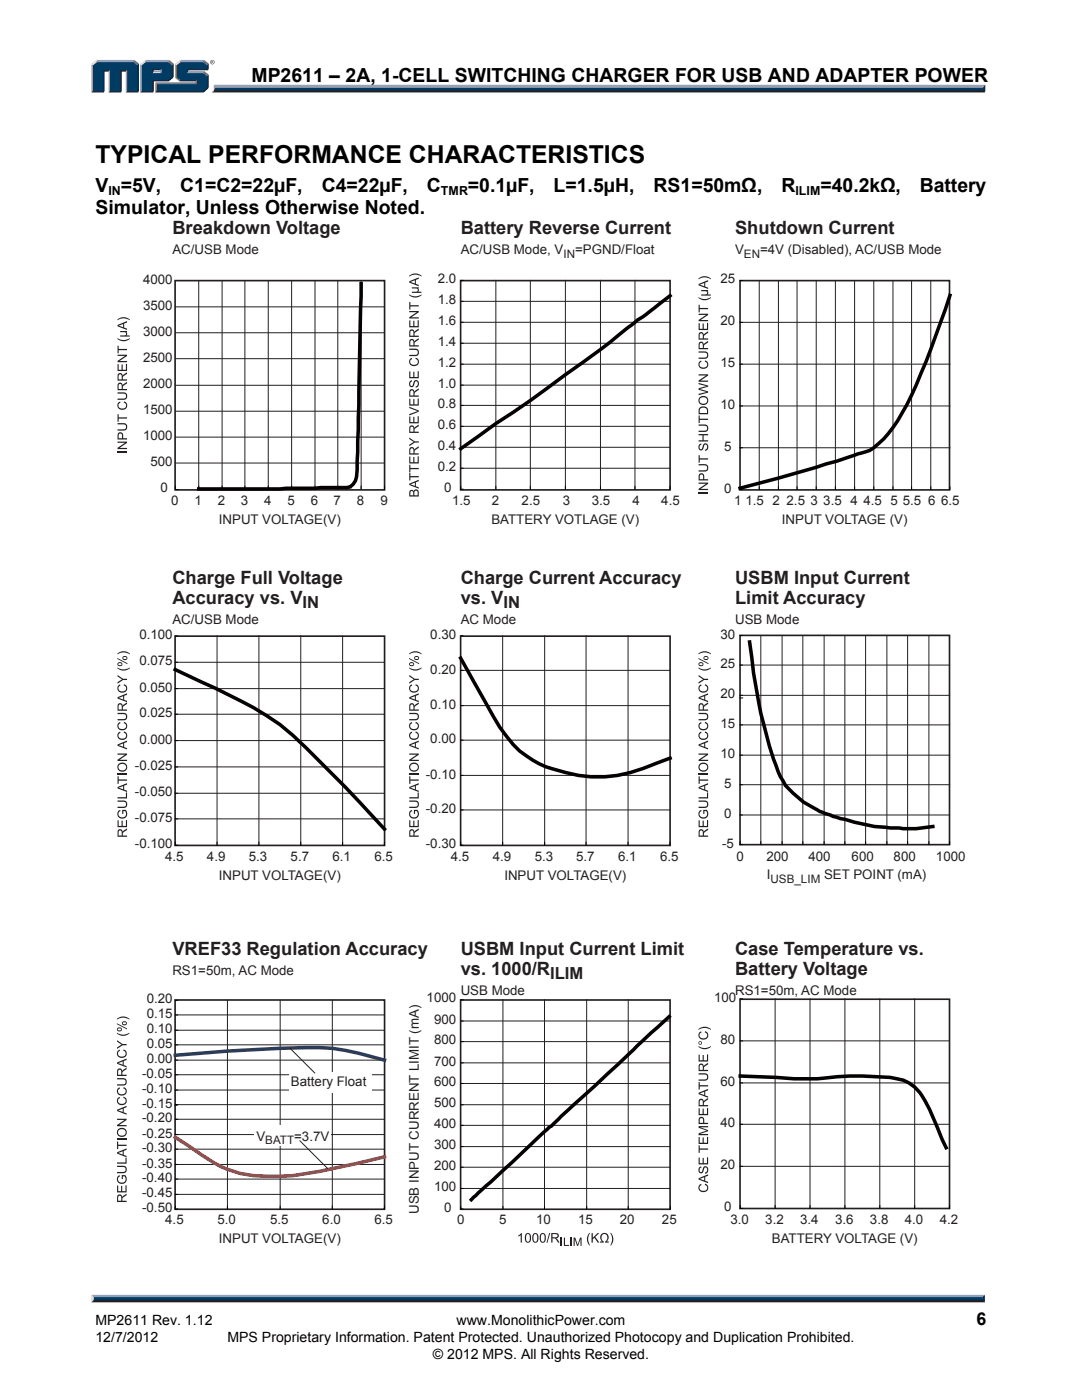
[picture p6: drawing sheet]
<svg xmlns="http://www.w3.org/2000/svg" width="216mm" height="279mm" viewBox="0 0 216 279" stroke-linecap="round" stroke-linejoin="round" font-family="sans-serif">
<path d="M18.7 259.2h177.4l.4 .7h-178.3z" fill="#231f20"/>
<path d="M18.3 258.4h178.2l-.4 .8h-177.4z" fill="#94a0b9"/>
<path d="M196.5 258.4v1.5l-.4-.4v-.6z" fill="#001339"/>
<path d="M18.7 258.9h177.4v.6h-177.4z" fill="#003b63"/>
<path d="M18.2 258.4l.5 .5v.5l-.5 .5z" fill="#dcddde"/>
<path d="M42.7 16.9h153.9l-.4 .7h-153.4z" fill="#94a0b9"/>
<path d="M42.8 17.6h153.4l.4 .6h-154.3l.4-.2z" fill="#231f20"/>
<path d="M196.2 17.3l.4-.4v1.3l-.4-.4z" fill="#001339"/>
<path d="M42.9 17.3h153.3v.5h-153.4z" fill="#003b63"/>
<path d="M42.7 16.9l.2 .5a.79 .79 0 0 1-.6 .8h.1a1.24 1.24 0 0 0 .3-1.3z" fill="#dcddde"/>
<path d="M30.4 14.4l.3-.2h1.3l.3 .2z" fill="#94a0b9"/>
<g fill="#003b63">
<path d="M18.6 12.8l.8-.6h7.2l.8 .6v5.2h-2v-4.2h-1.4v4.2h-2v-4.2h-1.4v4.2h-2z"/>
<path d="M28.3 12.8l.8-.6h2.2v1.4h-.9v.8h1.9v-.8h-1.3v-1.4h2.6l.8 .6v2.3l-.8 .7h-3.2v2.2h-2.1z"/>
<path d="M31.3 16.6h8v-.8h-3.2l-.9-.7v-2.3l.9-.6h4.4l.9 .6v.8h-4.1v.8h3.2l.9 .7v2.2l-.9 .7h-9.2z"/>
</g>
<path d="M35.9 12.1h4.8" fill="none" stroke="#94a0b9" stroke-width=".27"/>
<path d="M35 12.7l.9-.7 .2 .2-.8 .6z" fill="#dcddde"/>
<path d="M35.1 12.7v2.6" fill="none" stroke="#94a0b9" stroke-width=".27"/>
<path d="M35 15.3l.3-.2 .8 .7-.2 .2z" fill="#547194"/>
<path d="M35.9 15.9h3.4" fill="none" stroke="#001339" stroke-width=".27"/>
<g fill="#94a0b9">
<path d="M31 16.4h8.1v-.4l.2-.2v.8h-8z"/>
<path d="M31 16.4l.3 .2v1.4l-.3 .2z"/>
</g>
<path d="M37.3 13.6h4.1v-.8l.2-.1v1.1h-4v.4l-.3 .2z" fill="#001339"/>
<path d="M37.3 14.3h3.4" fill="none" stroke="#94a0b9" stroke-width=".27"/>
<path d="M40.7 14.2l.9 .7-.2 .2-.9-.7z" fill="#547194"/>
<g fill="#001339">
<path d="M31 18.2l.3-.2h9.2l.9-.7v-2.2l.2-.2v2.5l-.9 .8z"/>
<path d="M30.4 15.8h3.2l.8-.7v-2.3l.2-.1v2.6l-.9 .7h-3v2.2h-2.6l.2-.2h2.1z"/>
</g>
<path d="M33.7 12l.9 .7-.2 .1-.8-.6z" fill="#547194"/>
<path d="M29 12.1h4.7" fill="none" stroke="#94a0b9" stroke-width=".27"/>
<path d="M28.1 12.7l.9-.7 .1 .2-.8 .6z" fill="#dcddde"/>
<path d="M28.2 12.7v5.5" fill="none" stroke="#94a0b9" stroke-width=".27"/>
<path d="M32 13.8l.3-.2v.8l-.3-.2z" fill="#94a0b9"/>
<g fill="#001339">
<path d="M30.4 13.6h1.9l-.3 .2h-1.3v.4l-.3 .2z"/>
<path d="M27.4 12.8l.3-.1v5.5h-2.5l.2-.2h2z"/>
</g>
<path d="M26.8 12l.9 .7-.3 .1-.8-.6z" fill="#547194"/>
<path d="M19.2 12.1h7.6" fill="none" stroke="#94a0b9" stroke-width=".27"/>
<path d="M18.3 12.7l.9-.7 .2 .2-.8 .6z" fill="#dcddde"/>
<path d="M18.5 12.7v5.5" fill="none" stroke="#94a0b9" stroke-width=".27"/>
<path d="M20.6 13.8h1.4l-.2 .3h-.9v4.1h-2.6l.3-.2h2z" fill="#001339"/>
<path d="M21.9 13.8v4.4" fill="none" stroke="#94a0b9" stroke-width=".27"/>
<path d="M24 13.8h1.4l-.2 .3h-.9v4.1h-2.5l.2-.2h2z" fill="#001339"/>
<path d="M25.3 13.8v4.4" fill="none" stroke="#94a0b9" stroke-width=".27"/>
<path d="M40.7 12l.9 .7-.2 .1-.9-.6z" fill="#547194"/>
<path d="M41.9 12.4a.45 .45 0 0 1 .9 0 .45 .45 0 0 1-.9 0zM42 12.4a.37 .37 0 0 0 .7 0 .37 .37 0 0 0-.7 0zM42.2 12.2h.3l.1 .5-.3-.3-.1 .3zM42.3 12.2v.2h.1z" fill="#231f20"/>
<path d="M42.6 17.1h153.9l-.4 .7h-153.3z" fill="#94a0b9"/>
<path d="M42.8 17.8h153.3l.4 .7h-154.3l.4-.3z" fill="#231f20"/>
<path d="M196.1 17.5l.4-.4v1.4l-.4-.4z" fill="#001339"/>
<path d="M42.8 17.5h153.3v.6h-153.4z" fill="#003b63"/>
<g fill="#dcddde">
<path d="M42.6 17.1l.2 .5a.79 .79 0 0 1-.6 .9l.1-.1a1.24 1.24 0 0 0 .3-1.3z"/>
<path d="M30.3 14.6l.3-.2h1.3l.3 .2z"/>
</g>
<g fill="#003b63">
<path d="M18.5 13.1l.8-.7h7.2l.8 .7v5.1h-1.9v-4.2h-1.5v4.2h-2v-4.2h-1.4v4.2h-2z"/>
<path d="M28.2 13.1l.9-.7h2.1v1.4h-.9v.8h1.9v-.8h-1.2v-1.4h2.5l.8 .7v2.3l-.8 .6h-3.2v2.2h-2.1z"/>
<path d="M31.2 16.9h8v-.9h-3.2l-.8-.6v-2.3l.8-.7h4.5l.8 .7v.7h-4.1v.8h3.3l.8 .7v2.2l-.8 .7h-9.3z"/>
</g>
<path d="M35.8 12.3h4.8" fill="none" stroke="#94a0b9" stroke-width=".27"/>
<path d="M34.9 12.9l.9-.7 .2 .2-.8 .7z" fill="#dcddde"/>
<path d="M35.1 12.9v2.6" fill="none" stroke="#94a0b9" stroke-width=".27"/>
<path d="M34.9 15.5l.3-.1 .8 .6-.2 .2z" fill="#547194"/>
<path d="M35.8 16.1h3.4" fill="none" stroke="#001339" stroke-width=".27"/>
<path d="M31 16.6h8v-.4l.2-.2v.9h-8z" fill="#547194"/>
<path d="M31 16.6l.2 .3v1.3l-.2 .3z" fill="#94a0b9"/>
<path d="M37.2 13.8h4.1v-.7l.2-.2v1.1h-4v.4l-.3 .2z" fill="#001339"/>
<path d="M37.2 14.5h3.4" fill="none" stroke="#94a0b9" stroke-width=".27"/>
<path d="M40.6 14.4l.9 .7-.2 .2-.8-.7z" fill="#547194"/>
<g fill="#001339">
<path d="M31 18.5l.2-.3h9.3l.8-.7v-2.2l.2-.2v2.6l-.9 .8z"/>
<path d="M30.3 16h3.2l.8-.6v-2.3l.3-.2v2.6l-.9 .7h-3.1v2.3h-2.6l.2-.3h2.1z"/>
</g>
<path d="M33.7 12.2l.9 .7-.3 .2-.8-.7z" fill="#547194"/>
<path d="M28.9 12.3h4.8" fill="none" stroke="#94a0b9" stroke-width=".27"/>
<path d="M28 12.9l.9-.7 .2 .2-.9 .7z" fill="#dcddde"/>
<path d="M28.1 12.9v5.6" fill="none" stroke="#94a0b9" stroke-width=".27"/>
<path d="M31.9 14l.3-.2v.8l-.3-.2z" fill="#94a0b9"/>
<g fill="#001339">
<path d="M30.3 13.8h1.9l-.3 .2h-1.3v.4l-.3 .2z"/>
<path d="M27.3 13.1l.3-.2v5.6h-2.5l.3-.3h1.9z"/>
</g>
<path d="M26.7 12.2l.9 .7-.3 .2-.8-.7z" fill="#547194"/>
<path d="M19.1 12.3h7.6" fill="none" stroke="#94a0b9" stroke-width=".27"/>
<path d="M18.2 12.9l.9-.7 .2 .2-.8 .7z" fill="#dcddde"/>
<path d="M18.4 12.9v5.6" fill="none" stroke="#94a0b9" stroke-width=".27"/>
<path d="M20.5 14h1.4l-.2 .3h-.9v4.2h-2.6l.3-.3h2z" fill="#001339"/>
<path d="M21.8 14v4.5" fill="none" stroke="#94a0b9" stroke-width=".27"/>
<path d="M23.9 14h1.5l-.3 .3h-.9v4.2h-2.5l.2-.3h2z" fill="#001339"/>
<path d="M25.2 14v4.5" fill="none" stroke="#94a0b9" stroke-width=".27"/>
<path d="M40.6 12.2l.9 .7-.2 .2-.8-.7z" fill="#547194"/>
<path d="M91.9 127h41.8v41.7h-41.8z" fill="none" stroke="#231f20" stroke-width=".33"/>
<g fill="#231f20">
<path d="M81.7 163.7h.2v1.1h.6v-1h.2v1h.6v-1.1h.3v1.4h-1.9z"/>
<path d="M81.9 161.8l.3-.1 .1 .2a.7 .7 0 0 0-.3 1 .7 .7 0 0 0 1 .1 .78 .78 0 0 0 .2-1.1h-.4v.5h-.2v-.8h.7a.99 .99 0 0 1 .1 1.4 .99 .99 0 0 1-1.3 .2 .99 .99 0 0 1-.2-1.4z"/>
<path d="M81.7 159.8h1.1a.75 .75 0 0 1 .8 .7 .75 .75 0 0 1-.8 .7h-1.1v-.2h1.1a.51 .51 0 0 0 .6-.5 .51 .51 0 0 0-.6-.5h-1.1z"/>
<path d="M81.7 159.1h1.6v-.9h.3v1.2h-1.9z"/>
<path d="M81.7 154.9h.2v.7h1.7v.2h-1.7v.6h-.2z"/>
<path d="M81.7 154.4h1.9v.2h-1.9z"/>
<path d="M81.7 150.4h1.9v.2l-1.5 1h1.5v.3h-1.9v-.3l1.5-1h-1.5z"/>
<path d="M81.9 146.2l.3-.2v.3a.63 .63 0 0 0-.3 .8 .63 .63 0 0 0 .9 .3 .58 .58 0 0 0 .6-.6 .58 .58 0 0 0-.5-.6l.1-.2a.91 .91 0 0 1 .5 1.3 .91 .91 0 0 1-1.4 .3 .87 .87 0 0 1-.2-1.4z"/>
<path d="M81.9 144.3l.3-.2v.3a.63 .63 0 0 0-.3 .8 .63 .63 0 0 0 .9 .3 .58 .58 0 0 0 .6-.6 .58 .58 0 0 0-.5-.6l.1-.2a.91 .91 0 0 1 .5 1.3 .91 .91 0 0 1-1.4 .2 .87 .87 0 0 1-.2-1.3z"/>
<path d="M81.7 142.3h1.1a.75 .75 0 0 1 .8 .7 .75 .75 0 0 1-.8 .8h-1.1v-.3h1.1a.51 .51 0 0 0 .6-.5 .51 .51 0 0 0-.6-.5h-1.1z"/>
<path d="M81.9 136.7l.3-.1v.2a.63 .63 0 0 0-.3 .9 .63 .63 0 0 0 .9 .3 .58 .58 0 0 0 .6-.6 .58 .58 0 0 0-.5-.6l.1-.2a.91 .91 0 0 1 .5 1.3 .91 .91 0 0 1-1.4 .2 .87 .87 0 0 1-.2-1.4z"/>
<path d="M81.7 134.7l1.1 .8h.8v.2h-.8l-1.1 .7v-.3l.9-.5-.9-.6z"/>
<path d="M81.6 133.2a2.2 2.2 0 0 0 2.5 0v.2a1.92 1.92 0 0 1-2.5 0z"/>
<path d="M81.6 130.4a1.92 1.92 0 0 1 2.5 0v.2a2.2 2.2 0 0 0-2.5 0z"/>
<path d="M81.8 165.7a.52 .52 0 0 1 .6-.2 .52 .52 0 0 1 .3 .5l.9-.7v.3l-.8 .5-.1 .4v.2h.9v.3h-1.9zM82 165.8l-.1 .9h.6v-.5a.34 .34 0 0 0-.1-.4 .34 .34 0 0 0-.4 0z"/>
<path d="M81.7 157.1l1.9-.8v.3l-.6 .2v.8l.6 .2v.3l-1.9-.8zM81.9 157.2l.9 .3v-.6z"/>
<path d="M81.7 153.1a.95 .95 0 0 1 1.9 0 .95 .95 0 0 1-1.9 0zM82.1 152.6a.7 .7 0 0 0 0 1 .7 .7 0 0 0 1 0 .7 .7 0 0 0 .1-1l-.6-.1z"/>
<path d="M81.7 148.6l1.9-.8v.3l-.6 .2v.8l.6 .2v.3l-1.9-.8zM81.9 148.7l.9 .3v-.6z"/>
<path d="M81.8 140.5a.52 .52 0 0 1 .6-.1 .52 .52 0 0 1 .3 .5l.9-.7v.3l-.8 .5-.1 .3v.3h.9v.2h-1.9zM82 140.7l-.1 .9h.6v-.5a.34 .34 0 0 0-.1-.4 .34 .34 0 0 0-.4 0z"/>
<path d="M81.7 139.1l1.9-.7v.2l-.6 .3v.8l.6 .2v.2l-1.9-.7zM81.9 139.3l.9 .3v-.7z"/>
<path d="M81.6 131.3l2 1.1v.1l-2-1zM81.8 132.3a.46 .46 0 0 1 .7-.1 .46 .46 0 0 1-.2 .7h-.5l-.2-.3zM81.9 132.4l-.1 .1a.3 .3 0 0 0 .3 .3 .3 .3 0 0 0 .3-.4zM82.8 131a.46 .46 0 0 1 .7 0 .46 .46 0 0 1-.2 .7l-.5-.1-.2-.3zM82.9 131.2h-.1a.3 .3 0 0 0 .3 .3 .3 .3 0 0 0 .3-.3z"/>
</g>
<path d="M34.9 127h41.8v41.7h-41.8z" fill="none" stroke="#231f20" stroke-width=".33"/>
<g fill="#231f20">
<path d="M23.5 163.7h.2v1.1h.6v-1h.2v1h.6v-1.1h.3v1.4h-1.9z"/>
<path d="M23.7 161.8l.3-.1v.2a.7 .7 0 0 0-.2 1 .7 .7 0 0 0 1 .1 .78 .78 0 0 0 .2-1.1h-.4v.5h-.2v-.8h.7a.99 .99 0 0 1 .1 1.4 .99 .99 0 0 1-1.3 .2 .99 .99 0 0 1-.2-1.4z"/>
<path d="M23.5 159.8h1a.75 .75 0 0 1 .9 .7 .75 .75 0 0 1-.9 .7h-1v-.2h1a.51 .51 0 0 0 .7-.5 .51 .51 0 0 0-.7-.5h-1z"/>
<path d="M23.5 159.1h1.6v-.9h.3v1.2h-1.9z"/>
<path d="M23.5 154.9h.2v.7h1.7v.2h-1.7v.6h-.2z"/>
<path d="M23.5 154.4h1.9v.2h-1.9z"/>
<path d="M23.5 150.4h1.9v.2l-1.5 1h1.5v.3h-1.9v-.3l1.4-1h-1.4z"/>
<path d="M23.7 146.2l.3-.2v.3a.63 .63 0 0 0-.3 .8 .63 .63 0 0 0 .9 .3 .58 .58 0 0 0 .6-.6 .58 .58 0 0 0-.5-.6v-.2a.91 .91 0 0 1 .5 1.3 .91 .91 0 0 1-1.3 .3 .87 .87 0 0 1-.2-1.4z"/>
<path d="M23.7 144.3l.3-.2v.3a.63 .63 0 0 0-.3 .8 .63 .63 0 0 0 .9 .3 .58 .58 0 0 0 .6-.6 .58 .58 0 0 0-.5-.6v-.2a.91 .91 0 0 1 .5 1.3 .91 .91 0 0 1-1.3 .2 .87 .87 0 0 1-.2-1.3z"/>
<path d="M23.5 142.3h1a.75 .75 0 0 1 .9 .7 .75 .75 0 0 1-.9 .8h-1v-.3h1a.51 .51 0 0 0 .7-.5 .51 .51 0 0 0-.7-.5h-1z"/>
<path d="M23.7 136.7l.3-.1v.2a.63 .63 0 0 0-.3 .9 .63 .63 0 0 0 .9 .3 .58 .58 0 0 0 .6-.6 .58 .58 0 0 0-.5-.6v-.2a.91 .91 0 0 1 .5 1.3 .91 .91 0 0 1-1.3 .2 .87 .87 0 0 1-.2-1.4z"/>
<path d="M23.5 134.7l1 .8h.9v.2h-.9l-1 .7v-.3l.8-.5-.8-.6z"/>
<path d="M23.4 133.2a2.2 2.2 0 0 0 2.5 0v.2a1.92 1.92 0 0 1-2.5 0z"/>
<path d="M23.4 130.4a1.92 1.92 0 0 1 2.5 0v.2a2.2 2.2 0 0 0-2.5 0z"/>
<path d="M23.6 165.7a.52 .52 0 0 1 .6-.2 .52 .52 0 0 1 .3 .5l.9-.7v.3l-.8 .5-.1 .4v.2h.9v.3h-1.9zM23.7 165.8v.9h.6v-.5a.34 .34 0 0 0-.1-.4 .34 .34 0 0 0-.5 0z"/>
<path d="M23.5 157.1l1.9-.8v.3l-.6 .2v.8l.6 .2v.3l-1.9-.8zM23.6 157.2l1 .3v-.6z"/>
<path d="M23.5 153.1a.95 .95 0 0 1 1.9 0 .95 .95 0 0 1-1.9 0zM23.8 152.6a.7 .7 0 0 0 .1 1 .7 .7 0 0 0 1 0 .7 .7 0 0 0 .1-1l-.6-.1z"/>
<path d="M23.5 148.6l1.9-.8v.3l-.6 .2v.8l.6 .2v.3l-1.9-.8zM23.6 148.7l1 .3v-.6z"/>
<path d="M23.6 140.5a.52 .52 0 0 1 .6-.1 .52 .52 0 0 1 .3 .5l.9-.7v.3l-.8 .5-.1 .3v.3h.9v.2h-1.9zM23.7 140.7v.9h.6v-.5a.34 .34 0 0 0-.1-.4 .34 .34 0 0 0-.5 0z"/>
<path d="M23.5 139.1l1.9-.7v.2l-.6 .3v.8l.6 .2v.2l-1.9-.7zM23.6 139.3l1 .3v-.7z"/>
<path d="M23.4 131.3l2 1.1v.1l-2-1zM23.5 132.3a.46 .46 0 0 1 .8-.1 .46 .46 0 0 1-.2 .7h-.5l-.2-.3zM23.7 132.4l-.1 .1a.3 .3 0 0 0 .3 .3 .3 .3 0 0 0 .3-.4zM24.5 131a.46 .46 0 0 1 .8 0 .46 .46 0 0 1-.2 .7l-.5-.1-.2-.3zM24.7 131.2h-.1a.3 .3 0 0 0 .3 .3 .3 .3 0 0 0 .3-.3z"/>
</g>
<path d="M91.9 56h41.8v41.8h-41.8z" fill="none" stroke="#231f20" stroke-width=".33"/>
<g fill="#231f20">
<path d="M81.7 94.4h.2v.6h1.7v.3h-1.7v.6h-.2z"/>
<path d="M81.7 92.8h.2v.6h1.7v.2h-1.7v.7h-.2z"/>
<path d="M81.7 91.1h.2v1.1h.6v-1h.2v1h.6v-1.1h.3v1.4h-1.9z"/>
<path d="M81.7 87.3l1.1 .8h.8v.2h-.8l-1.1 .8v-.3l.9-.6-.9-.6z"/>
<path d="M81.7 83.1h.2v1.1h.6v-1h.2v1h.6v-1.1h.3v1.4h-1.9z"/>
<path d="M81.7 81.2l1.9 .7v.3l-1.9 .7v-.3l1.7-.5-1.7-.7z"/>
<path d="M81.7 79.6h.2v1.1h.6v-1.1h.2v1.1h.6v-1.2h.3v1.4h-1.9z"/>
<path d="M81.8 76.1l.4-.2v.2a.42 .42 0 0 0-.4 .5 .42 .42 0 0 0 .5 .4 1.1 1.1 0 0 1 .7-1.2 .77 .77 0 0 1 .6 .8 .77 .77 0 0 1-.7 .8v-.3a.49 .49 0 0 0 .5-.5 .49 .49 0 0 0-.5-.5l-.1 .2a.81 .81 0 0 1-.8 1 .78 .78 0 0 1-.2-1.2z"/>
<path d="M81.7 74.1h.2v1.1h.6v-1h.2v1h.6v-1.1h.3v1.4h-1.9z"/>
<path d="M81.9 71.6l.3-.2v.3a.63 .63 0 0 0-.3 .8 .63 .63 0 0 0 .9 .3 .58 .58 0 0 0 .6-.6 .58 .58 0 0 0-.5-.6l.1-.2a.91 .91 0 0 1 .5 1.3 .91 .91 0 0 1-1.4 .3 .87 .87 0 0 1-.2-1.4z"/>
<path d="M81.7 69.6h1.1a.75 .75 0 0 1 .8 .7 .75 .75 0 0 1-.8 .8h-1.1v-.3h1.1a.51 .51 0 0 0 .6-.5 .51 .51 0 0 0-.6-.5h-1.1z"/>
<path d="M81.7 64h.2v1.1h.6v-1.1h.2v1.1h.6v-1.2h.3v1.4h-1.9z"/>
<path d="M81.7 62.1h1.9v.2l-1.5 1h1.5v.3h-1.9v-.3l1.5-1h-1.5z"/>
<path d="M81.7 60.3h.2v.6h1.7v.3h-1.7v.6h-.2z"/>
<path d="M81.6 58.8a2.2 2.2 0 0 0 2.5 0v.1a1.92 1.92 0 0 1-2.5 0z"/>
<path d="M82.2 57.3h1.4v.3h-.2a.4 .4 0 0 1 0 .6h.7v.3h-1.9v-.3h.8a.32 .32 0 0 0 .4-.3 .32 .32 0 0 0-.4-.3h-.8z"/>
<path d="M81.6 55a1.92 1.92 0 0 1 2.5 0v.2a2.2 2.2 0 0 0-2.5 0z"/>
<path d="M81.8 97.9l.3-.1 .4 .2a.54 .54 0 0 1 .7-.3 .54 .54 0 0 1 .4 .7v.7h-1.9zM81.9 98.1v.7h.6v-.4a.31 .31 0 0 0-.2-.3 .31 .31 0 0 0-.4 0zM82.8 98l-.1 .8h.6v-.6a.32 .32 0 0 0-.2-.3 .32 .32 0 0 0-.3 .1z"/>
<path d="M81.7 96.5l1.9-.8v.3l-.6 .3v.7l.6 .3v.2l-1.9-.7zM81.9 96.7l.9 .3v-.7z"/>
<path d="M81.8 89.4a.52 .52 0 0 1 .6-.2 .52 .52 0 0 1 .3 .5l.9-.6v.3l-.8 .5-.1 .3v.3h.9v.2h-1.9zM82 89.6l-.1 .9h.6v-.6a.34 .34 0 0 0-.1-.4 .34 .34 0 0 0-.4 .1z"/>
<path d="M81.8 85.1a.52 .52 0 0 1 .6-.2 .52 .52 0 0 1 .3 .5l.9-.7v.3l-.8 .5-.1 .4v.3h.9v.2h-1.9zM82 85.2l-.1 1h.6v-.6a.34 .34 0 0 0-.1-.4 .34 .34 0 0 0-.4 0z"/>
<path d="M81.8 77.8a.52 .52 0 0 1 .6-.1 .52 .52 0 0 1 .3 .5l.9-.7v.3l-.8 .5-.1 .3v.3h.9v.3h-1.9zM82 78l-.1 .9h.6v-.5a.34 .34 0 0 0-.1-.4 .34 .34 0 0 0-.4 0z"/>
<path d="M81.8 67.8a.52 .52 0 0 1 .6-.1 .52 .52 0 0 1 .3 .5l.9-.7v.3l-.8 .5-.1 .3v.3h.9v.3h-1.9zM82 68l-.1 .9h.6v-.5a.34 .34 0 0 0-.1-.4 .34 .34 0 0 0-.4 0z"/>
<path d="M81.8 65.9a.52 .52 0 0 1 .6-.1 .52 .52 0 0 1 .3 .5l.9-.7v.3l-.8 .5-.1 .3v.3h.9v.2h-1.9zM82 66.1l-.1 .9h.6v-.5a.34 .34 0 0 0-.1-.5 .34 .34 0 0 0-.4 .1z"/>
<path d="M81.7 56.1l1.9-.7v.2l-.6 .3v.8l.6 .2v.2l-1.9-.7zM81.9 56.3l.9 .3v-.7z"/>
</g>
<path d="M147.7 56h41.8v41.8h-41.8zM147.7 126.8h41.8v41.8h-41.8zM91.9 199.6h41.8v41.7h-41.8z" fill="none" stroke="#231f20" stroke-width=".33"/>
<g fill="#231f20">
<path d="M103.4 246.6l.7-.5v1.9h-.2v-1.5l-.5 .3z"/>
<path d="M109.6 246.1h.2l-.6 1.9h-.2z"/>
<path d="M111.9 247h.2v1.7h-.2z"/>
<path d="M112.5 247h.2v1.5h.9v.2h-1.1z"/>
<path d="M113.9 247h.2v1.7h-.2z"/>
<path d="M114.5 247h.3l.5 1.4 .4-1.4h.3v1.7h-.2v-1.4l-.5 1.4h-.2l-.4-1.5v1.5h-.2z"/>
<path d="M117.6 246.1h.1a2.19 2.19 0 0 0 0 2.4h-.1a1.91 1.91 0 0 1 0-2.4z"/>
<path d="M118 246.1h.3v.9l.9-.9h.4l-.8 .8 .8 1.1h-.3l-.7-1-.3 .3v.7h-.3z"/>
<path d="M120 246.3a.91 .91 0 0 1 1.4 .2 .91 .91 0 0 1-.3 1.3h.4v.2h-.8v-.2a.72 .72 0 0 0 .5-1 .72 .72 0 0 0-1-.3l-.2 .7 .5 .6v.2h-.8v-.2h.4a1.01 1.01 0 0 1-.1-1.5z"/>
<path d="M121.8 246.1h.1a1.91 1.91 0 0 1 0 2.4h-.1a2.19 2.19 0 0 0 0-2.4z"/>
<path d="M105 246.2a.75 .75 0 0 1 .9 .2 .75 .75 0 0 1 .1 .9 .66 .66 0 0 1-.8 .7 .66 .66 0 0 1-.5-.9zM105.1 246.4a1.05 1.05 0 0 0 .2 1.4 .98 .98 0 0 0 0-1.5z"/>
<path d="M106.5 246.2a.75 .75 0 0 1 .8 .2 .75 .75 0 0 1 .1 .9 .66 .66 0 0 1-.7 .7 .66 .66 0 0 1-.5-.9zM106.6 246.4a1.06 1.06 0 0 0 .2 1.4 .98 .98 0 0 0 0-1.5z"/>
<path d="M108 246.2a.75 .75 0 0 1 .8 .2 .75 .75 0 0 1 .1 .9 .66 .66 0 0 1-.7 .7 .66 .66 0 0 1-.5-.9zM108 246.4a1.06 1.06 0 0 0 .3 1.4 .98 .98 0 0 0 0-1.5z"/>
<path d="M110 246.1h.8a.53 .53 0 0 1 .7 .4 .53 .53 0 0 1-.5 .6l.7 .9h-.3l-.5-.7-.4-.2h-.3v.9h-.2zM110.2 246.3v.6h.6a.33 .33 0 0 0 .4-.2 .33 .33 0 0 0-.4-.4z"/>
</g>
<path d="M34.9 199.6h41.8v41.7h-41.8z" fill="none" stroke="#231f20" stroke-width=".33"/>
<g fill="#231f20">
<path d="M23.4 236.6h.2v1.1h.6v-1h.2v1h.6v-1.1h.3v1.4h-1.9z"/>
<path d="M23.6 234.7l.3-.2 .1 .3a.7 .7 0 0 0-.3 1 .7 .7 0 0 0 1 .1 .78 .78 0 0 0 .2-1.1h-.4v.5h-.2v-.8h.7a.99 .99 0 0 1 .1 1.4 .99 .99 0 0 1-1.3 .2 .99 .99 0 0 1-.2-1.4z"/>
<path d="M23.4 232.6h1.1a.75 .75 0 0 1 .8 .8 .75 .75 0 0 1-.8 .7h-1.1v-.2h1.1a.51 .51 0 0 0 .6-.5 .51 .51 0 0 0-.6-.5h-1.1z"/>
<path d="M23.4 232h1.6v-.9h.3v1.1h-1.9z"/>
<path d="M23.4 227.8h.2v.6h1.7v.3h-1.7v.6h-.2z"/>
<path d="M23.4 227.3h1.9v.2h-1.9z"/>
<path d="M23.4 223.3h1.9v.2l-1.5 1h1.5v.3h-1.9v-.3l1.5-1h-1.5z"/>
<path d="M23.6 219.1l.3-.2v.3a.63 .63 0 0 0-.3 .8 .63 .63 0 0 0 .9 .3 .58 .58 0 0 0 .6-.6 .58 .58 0 0 0-.5-.6l.1-.2a.91 .91 0 0 1 .5 1.3 .91 .91 0 0 1-1.4 .2 .87 .87 0 0 1-.2-1.3z"/>
<path d="M23.6 217.2l.3-.2v.2a.63 .63 0 0 0-.3 .9 .63 .63 0 0 0 .9 .3 .58 .58 0 0 0 .6-.6 .58 .58 0 0 0-.5-.6l.1-.2a.91 .91 0 0 1 .5 1.3 .91 .91 0 0 1-1.4 .2 .87 .87 0 0 1-.2-1.3z"/>
<path d="M23.4 215.2h1.1a.75 .75 0 0 1 .8 .7 .75 .75 0 0 1-.8 .8h-1.1v-.3h1.1a.51 .51 0 0 0 .6-.5 .51 .51 0 0 0-.6-.5h-1.1z"/>
<path d="M23.6 209.6l.3-.1v.2a.63 .63 0 0 0-.3 .9 .63 .63 0 0 0 .9 .3 .58 .58 0 0 0 .6-.6 .58 .58 0 0 0-.5-.6l.1-.2a.91 .91 0 0 1 .5 1.3 .91 .91 0 0 1-1.4 .2 .87 .87 0 0 1-.2-1.4z"/>
<path d="M23.4 207.6l1.1 .8h.8v.2h-.8l-1.1 .7v-.3l.9-.5-.9-.6z"/>
<path d="M23.3 206.1a2.2 2.2 0 0 0 2.5 0v.2a1.92 1.92 0 0 1-2.5 0z"/>
<path d="M23.3 203.3a1.92 1.92 0 0 1 2.5 0v.2a2.2 2.2 0 0 0-2.5 0z"/>
<path d="M23.5 238.5a.52 .52 0 0 1 .6-.1 .52 .52 0 0 1 .3 .5l.9-.7v.3l-.8 .5-.1 .3v.3h.9v.3h-1.9zM23.7 238.7l-.1 .9h.6v-.5a.34 .34 0 0 0-.1-.4 .34 .34 0 0 0-.4 0z"/>
<path d="M23.4 230l1.9-.8v.3l-.6 .2v.8l.6 .2v.3l-1.9-.8zM23.6 230.1l.9 .3v-.6z"/>
<path d="M23.4 226a.95 .95 0 0 1 1.9 0 .95 .95 0 0 1-1.9 0zM23.8 225.5a.7 .7 0 0 0 0 1 .7 .7 0 0 0 1 0 .7 .7 0 0 0 .1-1l-.6-.2z"/>
<path d="M23.4 221.5l1.9-.8v.3l-.6 .2v.8l.6 .2v.3l-1.9-.8zM23.6 221.6l.9 .3v-.6z"/>
<path d="M23.5 213.4a.52 .52 0 0 1 .6-.1 .52 .52 0 0 1 .3 .5l.9-.7v.3l-.8 .5-.1 .3v.3h.9v.2h-1.9zM23.7 213.6l-.1 .9h.6v-.6a.34 .34 0 0 0-.1-.4 .34 .34 0 0 0-.4 .1z"/>
<path d="M23.4 212l1.9-.7v.2l-.6 .3v.8l.6 .2v.2l-1.9-.7zM23.6 212.2l.9 .3v-.7z"/>
<path d="M23.3 204.2l2 1v.2l-2-1zM23.5 205.2a.46 .46 0 0 1 .7-.1 .46 .46 0 0 1-.2 .7l-.5-.1-.2-.3zM23.6 205.3l-.1 .1a.3 .3 0 0 0 .3 .2 .3 .3 0 0 0 .3-.3zM24.5 203.9a.46 .46 0 0 1 .7 0 .46 .46 0 0 1-.2 .7l-.5-.1-.2-.3zM24.6 204.1h-.1a.3 .3 0 0 0 .3 .3 .3 .3 0 0 0 .3-.3z"/>
</g>
<path d="M34.9 56h41.8v41.8h-41.8zM147.7 199.4h41.8v41.8h-41.8z" fill="none" stroke="#231f20" stroke-width=".33"/>
<g fill="#231f20">
<path d="M23.5 90.1h1.9v.2h-1.9z"/>
<path d="M23.5 88.1h1.9v.3l-1.5 1h1.5v.2h-1.9v-.2l1.4-1h-1.4z"/>
<path d="M23.5 84.4h1a.75 .75 0 0 1 .9 .8 .75 .75 0 0 1-.9 .7h-1v-.2h1a.51 .51 0 0 0 .7-.5 .51 .51 0 0 0-.7-.5h-1z"/>
<path d="M23.5 82.7h.2v.6h1.7v.2h-1.7v.7h-.2z"/>
<path d="M23.7 80.3l.3-.2v.3a.63 .63 0 0 0-.3 .9 .63 .63 0 0 0 .9 .2 .58 .58 0 0 0 .6-.5 .58 .58 0 0 0-.5-.6v-.3a.91 .91 0 0 1 .5 1.3 .91 .91 0 0 1-1.3 .3 .87 .87 0 0 1-.2-1.4z"/>
<path d="M23.5 78.3h1a.75 .75 0 0 1 .9 .7 .75 .75 0 0 1-.9 .8h-1v-.3h1a.51 .51 0 0 0 .7-.5 .51 .51 0 0 0-.7-.4h-1z"/>
<path d="M23.5 72.7h.2v1.1h.6v-1.1h.2v1.1h.6v-1.2h.3v1.4h-1.9z"/>
<path d="M23.5 70.8h1.9v.2l-1.5 1h1.5v.3h-1.9v-.3l1.4-1h-1.4z"/>
<path d="M23.5 69h.2v.6h1.7v.3h-1.7v.6h-.2z"/>
<path d="M23.4 67.5a2.2 2.2 0 0 0 2.5 0v.1a1.92 1.92 0 0 1-2.5 0z"/>
<path d="M24 66.1h1.4v.2h-.2a.4 .4 0 0 1 0 .6h.7v.3h-1.9v-.3h.8a.32 .32 0 0 0 .4-.3 .32 .32 0 0 0-.4-.3h-.8z"/>
<path d="M23.4 63.8a1.92 1.92 0 0 1 2.5 0v.1a2.2 2.2 0 0 0-2.5 0z"/>
<path d="M23.6 86.4a.59 .59 0 0 1 .7-.1 .59 .59 0 0 1 .3 .7v.5h.8v.2h-1.9v-1zM23.7 86.7v.8h.7l-.1-.9-.3-.1z"/>
<path d="M23.6 76.5a.52 .52 0 0 1 .6-.1 .52 .52 0 0 1 .3 .5l.9-.7v.3l-.8 .5-.1 .3v.3h.9v.3h-1.9zM23.7 76.7v.9h.6v-.5a.34 .34 0 0 0-.1-.4 .34 .34 0 0 0-.5 0z"/>
<path d="M23.6 74.6a.52 .52 0 0 1 .6-.1 .52 .52 0 0 1 .3 .5l.9-.7v.3l-.8 .5-.1 .3v.3h.9v.3h-1.9zM23.7 74.8v.9h.6v-.5a.34 .34 0 0 0-.1-.4 .34 .34 0 0 0-.5 0z"/>
<path d="M23.5 64.9l1.9-.8v.3l-.6 .2v.8l.6 .2v.3l-1.9-.8zM23.6 65l1 .3v-.6z"/>
</g>
<path d="M35.1 97.7h.4" fill="none" stroke="#050100" stroke-width=".2"/>
<g fill="#231f20">
<path d="M139.4 98.2h1.9v.3h-1.9z"/>
<path d="M139.4 96.3h1.9v.3l-1.5 1h1.5v.2h-1.9v-.3l1.5-1h-1.5z"/>
<path d="M139.4 92.6h1.1a.75 .75 0 0 1 .8 .8 .75 .75 0 0 1-.8 .7h-1.1v-.2h1.1a.51 .51 0 0 0 .6-.5 .51 .51 0 0 0-.6-.5h-1.1z"/>
<path d="M139.4 90.8h.2v.7h1.7v.2h-1.7v.6h-.2z"/>
<path d="M139.5 88.7l.4-.2v.3a.42 .42 0 0 0-.4 .4 .42 .42 0 0 0 .5 .4 1.1 1.1 0 0 1 .8-1.1 .77 .77 0 0 1 .5 .8 .77 .77 0 0 1-.6 .7v-.3a.49 .49 0 0 0 .4-.5 .49 .49 0 0 0-.5-.4l-.1 .1a.81 .81 0 0 1-.8 1 .78 .78 0 0 1-.2-1.2z"/>
<path d="M139.4 86.6h1.9v.3h-.9v1h.9v.2h-1.9v-.2h.8v-1h-.8z"/>
<path d="M139.4 84.7h1.1a.75 .75 0 0 1 .8 .8 .75 .75 0 0 1-.8 .7h-1.1v-.2h1.1a.51 .51 0 0 0 .6-.5 .51 .51 0 0 0-.6-.5h-1.1z"/>
<path d="M139.4 82.9h.2v.7h1.7v.2h-1.7v.6h-.2z"/>
<path d="M139.4 76.4l1.9 .5v.3l-1.7 .4 1.7 .5v.3l-1.9 .5v-.3l1.6-.4-1.6-.4v-.3l1.6-.4-1.6-.4z"/>
<path d="M139.4 74.7h1.9v.3l-1.5 1h1.5v.2h-1.9v-.3l1.5-1h-1.5z"/>
<path d="M139.6 72.1l.3-.1 .1 .2a.63 .63 0 0 0-.3 .9 .63 .63 0 0 0 .9 .2 .58 .58 0 0 0 .5-.5 .58 .58 0 0 0-.5-.6l.1-.3a.91 .91 0 0 1 .5 1.3 .91 .91 0 0 1-1.4 .3 .87 .87 0 0 1-.2-1.4z"/>
<path d="M139.4 70.1h1.1a.75 .75 0 0 1 .8 .8 .75 .75 0 0 1-.8 .7h-1.1v-.2h1.1a.51 .51 0 0 0 .6-.5 .51 .51 0 0 0-.6-.5h-1.1z"/>
<path d="M139.4 64.5h.2v1.1h.6v-1h.2v1h.7v-1.1h.2v1.4h-1.9z"/>
<path d="M139.4 62.6h1.9v.3l-1.5 1h1.5v.2h-1.9v-.2l1.5-1h-1.5z"/>
<path d="M139.4 60.8h.2v.7h1.7v.2h-1.7v.6h-.2z"/>
<path d="M139.4 59.3a2.2 2.2 0 0 0 2.5 0v.2a1.92 1.92 0 0 1-2.5 0z"/>
<path d="M139.9 57.9h1.4v.2h-.2a.4 .4 0 0 1 .1 .7h.6v.2h-1.9v-.2h.9a.32 .32 0 0 0 .3-.4 .32 .32 0 0 0-.3-.3h-.9z"/>
<path d="M139.4 55.6a1.92 1.92 0 0 1 2.5 0v.1a2.2 2.2 0 0 0-2.5 0z"/>
<path d="M139.6 94.6a.59 .59 0 0 1 .7-.1 .59 .59 0 0 1 .2 .7v.4h.8v.3h-1.9v-1zM139.7 94.8l-.1 .8h.7l-.1-.8-.2-.1z"/>
<path d="M139.6 81.4a.99 .99 0 0 1 1-.3 .99 .99 0 0 1 .7 .9v.7h-1.9v-.9zM139.7 81.6l-.1 .8h1.5v-.4a.76 .76 0 0 0-.5-.7 .76 .76 0 0 0-.9 .3z"/>
<path d="M139.4 79.9a.95 .95 0 0 1 1.9 0 .95 .95 0 0 1-1.9 0zM139.8 79.5a.7 .7 0 0 0 .1 .9 .7 .7 0 0 0 .9 0 .7 .7 0 0 0 .1-.9l-.6-.2z"/>
<path d="M139.5 68.4a.52 .52 0 0 1 .6-.2 .52 .52 0 0 1 .3 .5l.9-.7v.3l-.7 .5-.1 .4v.3h.8v.2h-1.9zM139.7 68.5l-.1 1h.6v-.6a.34 .34 0 0 0-.1-.4 .34 .34 0 0 0-.4 0z"/>
<path d="M139.5 66.4a.52 .52 0 0 1 .6-.1 .52 .52 0 0 1 .3 .5l.9-.7v.3l-.7 .5-.1 .3v.3h.8v.3h-1.9zM139.7 66.6l-.1 .9h.6v-.5a.34 .34 0 0 0-.1-.4 .34 .34 0 0 0-.4 0z"/>
<path d="M139.4 56.7l1.9-.8v.3l-.6 .2v.8l.6 .2v.3l-1.9-.8zM139.6 56.8l.9 .3v-.6z"/>
</g>
<path d="M147.6 139.3h.6" fill="none" stroke="#050100" stroke-width=".2"/>
<g fill="#231f20">
<path d="M139.4 163.7h.2v1.1h.6v-1h.2v1h.7v-1.1h.2v1.4h-1.9z"/>
<path d="M139.6 161.8l.3-.1 .1 .2a.7 .7 0 0 0-.3 1 .7 .7 0 0 0 1.1 .1 .78 .78 0 0 0 .1-1.1h-.3v.5h-.3v-.8h.7a.99 .99 0 0 1 .2 1.4 .99 .99 0 0 1-1.4 .2 .99 .99 0 0 1-.2-1.4z"/>
<path d="M139.4 159.8h1.1a.75 .75 0 0 1 .8 .7 .75 .75 0 0 1-.8 .7h-1.1v-.2h1.1a.51 .51 0 0 0 .6-.5 .51 .51 0 0 0-.6-.5h-1.1z"/>
<path d="M139.4 159.1h1.7v-.9h.2v1.2h-1.9z"/>
<path d="M139.4 154.9h.2v.7h1.7v.2h-1.7v.6h-.2z"/>
<path d="M139.4 154.4h1.9v.2h-1.9z"/>
<path d="M139.4 150.4h1.9v.2l-1.5 1h1.5v.3h-1.9v-.3l1.5-1h-1.5z"/>
<path d="M139.6 146.2l.3-.2 .1 .3a.63 .63 0 0 0-.3 .8 .63 .63 0 0 0 .9 .3 .58 .58 0 0 0 .5-.6 .58 .58 0 0 0-.5-.6l.1-.2a.91 .91 0 0 1 .5 1.3 .91 .91 0 0 1-1.4 .3 .87 .87 0 0 1-.2-1.4z"/>
<path d="M139.6 144.3l.3-.2 .1 .3a.63 .63 0 0 0-.3 .8 .63 .63 0 0 0 .9 .3 .58 .58 0 0 0 .5-.6 .58 .58 0 0 0-.5-.6l.1-.2a.91 .91 0 0 1 .5 1.3 .91 .91 0 0 1-1.4 .2 .87 .87 0 0 1-.2-1.3z"/>
<path d="M139.4 142.3h1.1a.75 .75 0 0 1 .8 .7 .75 .75 0 0 1-.8 .8h-1.1v-.3h1.1a.51 .51 0 0 0 .6-.5 .51 .51 0 0 0-.6-.5h-1.1z"/>
<path d="M139.6 136.7l.3-.1 .1 .2a.63 .63 0 0 0-.3 .9 .63 .63 0 0 0 .9 .3 .58 .58 0 0 0 .5-.6 .58 .58 0 0 0-.5-.6l.1-.2a.91 .91 0 0 1 .5 1.3 .91 .91 0 0 1-1.4 .2 .87 .87 0 0 1-.2-1.4z"/>
<path d="M139.4 134.7l1.1 .8h.8v.2h-.8l-1.1 .7v-.3l.9-.5-.9-.6z"/>
<path d="M139.4 133.2a2.2 2.2 0 0 0 2.5 0v.2a1.92 1.92 0 0 1-2.5 0z"/>
<path d="M139.4 130.4a1.92 1.92 0 0 1 2.5 0v.2a2.2 2.2 0 0 0-2.5 0z"/>
<path d="M139.5 165.7a.52 .52 0 0 1 .6-.2 .52 .52 0 0 1 .3 .5l.9-.7v.3l-.7 .5-.1 .4v.2h.8v.3h-1.9zM139.7 165.8l-.1 .9h.6v-.5a.34 .34 0 0 0-.1-.4 .34 .34 0 0 0-.4 0z"/>
<path d="M139.4 157.1l1.9-.8v.3l-.6 .2v.8l.6 .2v.3l-1.9-.8zM139.6 157.2l.9 .3v-.6z"/>
<path d="M139.4 153.1a.95 .95 0 0 1 1.9 0 .95 .95 0 0 1-1.9 0zM139.8 152.6a.7 .7 0 0 0 .1 1 .7 .7 0 0 0 .9 0 .7 .7 0 0 0 .1-1l-.6-.1z"/>
<path d="M139.4 148.6l1.9-.8v.3l-.6 .2v.8l.6 .2v.3l-1.9-.8zM139.6 148.7l.9 .3v-.6z"/>
<path d="M139.5 140.5a.52 .52 0 0 1 .6-.1 .52 .52 0 0 1 .3 .5l.9-.7v.3l-.7 .5-.1 .3v.3h.8v.2h-1.9zM139.7 140.7l-.1 .9h.6v-.5a.34 .34 0 0 0-.1-.4 .34 .34 0 0 0-.4 0z"/>
<path d="M139.4 139.1l1.9-.7v.2l-.6 .3v.8l.6 .2v.2l-1.9-.7zM139.6 139.3l.9 .3v-.7z"/>
<path d="M139.4 131.3l2 1.1v.1l-2-1zM139.5 132.3a.46 .46 0 0 1 .7-.1 .46 .46 0 0 1-.1 .7h-.6l-.1-.3zM139.6 132.4l-.1 .1a.3 .3 0 0 0 .4 .3 .3 .3 0 0 0 .2-.4zM140.5 131a.46 .46 0 0 1 .7 0 .46 .46 0 0 1-.1 .7l-.6-.1-.1-.3zM140.6 131.2h-.1a.3 .3 0 0 0 .4 .3 .3 .3 0 0 0 .2-.3z"/>
</g>
<path d="M34.9 220.6h.4" fill="none" stroke="#050100" stroke-width=".2"/>
<g fill="#231f20">
<path d="M139.6 236.4l.3-.1 .1 .2a.63 .63 0 0 0-.3 .9 .63 .63 0 0 0 .9 .2 .58 .58 0 0 0 .5-.5 .58 .58 0 0 0-.5-.6l.1-.3a.91 .91 0 0 1 .5 1.3 .91 .91 0 0 1-1.4 .3 .87 .87 0 0 1-.2-1.4z"/>
<path d="M139.5 233l.4-.2v.2a.42 .42 0 0 0-.4 .5 .42 .42 0 0 0 .5 .4 1.1 1.1 0 0 1 .8-1.2 .77 .77 0 0 1 .5 .8 .77 .77 0 0 1-.6 .7v-.2a.49 .49 0 0 0 .4-.5 .49 .49 0 0 0-.5-.5l-.1 .2a.81 .81 0 0 1-.8 1 .78 .78 0 0 1-.2-1.2z"/>
<path d="M139.4 231h.2v1.1h.6v-1h.2v1h.7v-1.1h.2v1.4h-1.9z"/>
<path d="M139.4 228.6h.2v.6h1.7v.2h-1.7v.7h-.2z"/>
<path d="M139.4 226.9h.2v1.2h.6v-1.1h.2v1.1h.7v-1.2h.2v1.4h-1.9z"/>
<path d="M139.4 224.7h1.9v.3h-1.6l1.6 .5v.3l-1.6 .5h1.6v.3h-1.9v-.4l1.6-.6-1.6-.5z"/>
<path d="M139.4 221.2h.2v1.1h.6v-1h.2v1h.7v-1.2h.2v1.5h-1.9z"/>
<path d="M139.4 215.9h.2v.7h1.7v.2h-1.7v.7h-.2z"/>
<path d="M139.4 214.2h1.1a.75 .75 0 0 1 .8 .7 .75 .75 0 0 1-.8 .8h-1.1v-.3h1.1a.51 .51 0 0 0 .6-.5 .51 .51 0 0 0-.6-.5h-1.1z"/>
<path d="M139.4 210.5h.2v1.1h.6v-1h.2v1h.7v-1.2h.2v1.5h-1.9z"/>
<path d="M139.4 208.8a2.2 2.2 0 0 0 2.5 0v.1a1.92 1.92 0 0 1-2.5 0z"/>
<path d="M139.6 206l.3-.2 .1 .3a.63 .63 0 0 0-.3 .9 .63 .63 0 0 0 .9 .2 .58 .58 0 0 0 .5-.5 .58 .58 0 0 0-.5-.6l.1-.3a.91 .91 0 0 1 .5 1.3 .91 .91 0 0 1-1.4 .3 .87 .87 0 0 1-.2-1.4z"/>
<path d="M139.4 205.4a1.92 1.92 0 0 1 2.5 0v.1a2.2 2.2 0 0 0-2.5 0z"/>
<path d="M139.4 235.1l1.9-.7v.2l-.6 .3v.8l.6 .2v.2l-1.9-.7zM139.6 235.3l.9 .3v-.7z"/>
<path d="M139.6 223a.59 .59 0 0 1 .7 0 .59 .59 0 0 1 .2 .6v.5h.8v.2h-1.9v-1zM139.7 223.3l-.1 .8h.7l-.1-.9-.2-.1z"/>
<path d="M139.5 219.4a.52 .52 0 0 1 .6-.1 .52 .52 0 0 1 .3 .5l.9-.7v.3l-.7 .5-.1 .3v.3h.8v.3h-1.9zM139.7 219.6l-.1 .9h.6v-.5a.34 .34 0 0 0-.1-.4 .34 .34 0 0 0-.4 0z"/>
<path d="M139.4 218.1l1.9-.8v.3l-.6 .2v.8l.6 .2v.3l-1.9-.7zM139.6 218.2l.9 .3v-.6z"/>
<path d="M139.5 212.4a.52 .52 0 0 1 .6-.1 .52 .52 0 0 1 .3 .5l.9-.7v.3l-.7 .5-.1 .3v.3h.8v.3h-1.9zM139.7 212.6l-.1 .9h.6v-.5a.34 .34 0 0 0-.1-.4 .34 .34 0 0 0-.4 0z"/>
<path d="M139.4 208.1a.36 .36 0 0 1 .7 0 .36 .36 0 0 1-.7 0zM139.5 208.1a.22 .22 0 0 0 .4 0 .22 .22 0 0 0-.4 0z"/>
</g>
<g fill="none" stroke="#231f20" stroke-width=".2">
<path d="M39.7 56.1v41.5M44.3 56.1v41.5M48.9 56.1v41.5M53.5 56.1v41.5M58.2 56.1v41.5M62.9 56.1v41.5M67.4 56.1v41.5M72.1 56.1v41.5M98.9 56v41.6M105.8 56v41.6M112.8 56v41.6M119.8 56v41.6"/>
<path d="M126.7 56v41.6M151.5 56v41.7M155.3 56v41.7M159 56v41.7M162.9 56v41.7M166.7 56v41.7M170.5 56v41.7M174.4 56v41.7M178.2 56v41.7M181.9 56v41.7M185.7 56v41.7M35 76.9h41.7"/>
<path d="M35 71.6h41.7M35 66.4h41.7M35 61.2h41.7M91.9 76.9h41.8M91.9 72.7h41.8M91.9 68.5h41.8M91.9 64.3h41.8M91.9 60.1h41.8M147.7 72.7h41.9M147.7 64.3h41.9M35 92.4h41.7M35 87.2h41.7"/>
<path d="M35 82.1h41.7M91.9 93.4h41.8M91.9 89.3h41.8M91.9 85.1h41.8M91.9 80.9h41.8M147.7 89.4h41.9M147.7 81h41.9M35 137.4h41.7M35 132.2h41.7M43.3 126.9v41.8M51.7 126.9v41.8M60 126.9v41.8"/>
<path d="M68.4 126.9v41.8M91.9 133.8h41.8M100.3 126.9v41.8M108.7 126.9v41.8M116.9 126.9v41.8M125.3 126.9v41.8M147.7 138.8h41.8M147.7 132.7h41.8M151.8 126.8v41.7M156.1 126.8v41.7M160.2 126.8v41.7M164.4 126.8v41.7"/>
<path d="M168.6 126.8v41.7M172.7 126.8v41.7M177 126.8v41.7M181.1 126.8v41.7M185.4 126.8v41.7M35 158.3h41.7M35 153.1h41.7M35 147.8h41.7M35 142.5h41.7M91.9 154.8h41.8M91.9 147.7h41.8M91.9 140.8h41.8"/>
<path d="M147.7 156.6h41.8M147.7 150.7h41.8M147.7 144.7h41.8M35 163.4h41.7M91.9 161.6h41.8M147.7 162.6h41.8M45.4 199.6v41.7M55.9 199.6v41.7M66.3 199.6v41.7M35 217.5h41.7M35 214.5h41.7M35 211.6h41.7"/>
<path d="M35 208.5h41.7M35 205.6h41.7M35 202.5h41.7M35 238.4h41.7M35 235.3h41.7M35 232.4h41.7M35 229.3h41.7M35 226.4h41.7M35 223.4h41.7M35 220.5h41.7"/>
</g>
<g fill="none" stroke="#050100" stroke-width=".2">
<path d="M91.9 56h.5M147.7 56h.4M91.9 76.9h.5M91.9 72.7h.5M91.9 68.5h.5M91.9 64.3h.5M91.9 60.1h.5M147.7 72.7h.4M147.7 64.3h.4M35 97v.6M39.7 97v.6M44.3 97v.6"/>
<path d="M48.9 97v.6M53.5 97v.6M58.2 97v.6M62.9 97v.6M67.4 97v.6M72.1 97v.6M76.7 97v.6M91.9 97.1v.5h.5M91.9 93.4h.5M91.9 89.3h.5M91.9 85.1h.5M91.9 80.9h.5"/>
<path d="M98.9 97.1v.5M105.8 97.1v.5M112.8 97.1v.5M119.8 97.1v.5M126.7 97.1v.5M133.7 97.1v.5M147.7 97.2v.5h.4M147.7 89.4h.4M147.7 81h.4M151.5 97.2v.5M155.3 97.2v.5M159 97.2v.5"/>
<path d="M162.9 97.2v.5M166.7 97.2v.5M170.5 97.2v.5M174.4 97.2v.5M178.2 97.2v.5M181.9 97.2v.5M185.7 97.2v.5M189.6 97.2v.5M35 137.4h.4M35 132.2h.4M35 126.9h.4M91.9 126.9h.5"/>
<path d="M91.9 133.8h.5M147.7 138.8h.4M147.7 132.7h.4M147.7 126.8h.4M35 158.3h.4M35 153.1h.4M35 147.8h.4M35 142.5h.4M91.9 154.8h.5M91.9 147.7h.5M91.9 140.8h.5M147.7 156.6h.4"/>
<path d="M147.7 150.7h.4M147.7 144.7h.4M35 168.1v.6h.4M35 163.4h.4M43.3 168.1v.6M51.7 168.1v.6M60 168.1v.6M68.4 168.1v.6M76.7 168.1v.6M91.9 168.1v.6h.5M91.9 161.6h.5M100.3 168.1v.6"/>
<path d="M108.7 168.1v.6M116.9 168.1v.6M125.3 168.1v.6M133.7 168.1v.6M147.7 168v.5h.4M147.7 162.6h.4M151.8 168v.5M156.1 168v.5M160.2 168v.5M164.4 168v.5M168.6 168v.5M172.7 168v.5"/>
<path d="M177 168v.5M181.1 168v.5M185.4 168v.5M189.5 168v.5M35 199.6h.5M35 217.5h.5M35 214.5h.5M35 211.6h.5M35 208.5h.5M35 205.6h.5M35 202.5h.5M35 238.4h.5"/>
<path d="M35 235.3h.5M35 232.4h.5M35 229.3h.5M35 226.4h.5M35 223.4h.5M35 220.5h.5M35 240.7v.6h.5M45.4 240.7v.6M55.9 240.7v.6M66.3 240.7v.6M76.7 240.7v.6"/>
</g>
<path d="M72.1 56.6l-.8 35.4a8.5 8.5 0 0 1-.4 3.9l-.4 .7a1.32 1.32 0 0 1-1.3 .7l-12.1 .1-1.2 .2h-16.2M133.7 59l-10.2 7.8a130.4 130.4 0 0 1-10.7 8 184.6 184.6 0 0 1-13.9 9.7l-7 5M189.6 58.9a179.5 179.5 0 0 1-8.6 21.8 25.8 25.8 0 0 1-6.6 8.7 8.5 8.5 0 0 1-3.2 1.2l-8.3 2.7-15.2 4.1M35 133.6l7.8 3.7a95.5 95.5 0 0 1 13 7.3 154.8 154.8 0 0 1 13.2 12.5l7.7 8.4M91.9 131.3l2.6 4.6a85.9 85.9 0 0 0 6.6 11.1 18.7 18.7 0 0 0 11.8 7.2 24.3 24.3 0 0 0 15.6-.9l5.2-2M149.6 128.1a132.5 132.5 0 0 0 2.8 16.3 60.6 60.6 0 0 0 3.3 10.6l.6 .9a10.7 10.7 0 0 0 3 3.3 18.4 18.4 0 0 0 6.4 3.4l.5 .3 2.4 .6a30.4 30.4 0 0 0 10 1.7h.8a21.1 21.1 0 0 0 6.7-.2" fill="none" stroke="#050100" stroke-width=".71"/>
<path d="M35 210.6a366.3 366.3 0 0 1 28.7-1.5 48.2 48.2 0 0 1 13 2.5" fill="none" stroke="#323362" stroke-width=".71"/>
<path d="M35 227l2.6 1.6a32.5 32.5 0 0 0 7.8 4.8 25.5 25.5 0 0 0 10.5 1.4l2.6-.2a198 198 0 0 0 18.2-3.7" fill="none" stroke="#ee2e2a" stroke-width=".71"/>
<g fill="#fff">
<path d="M57.7 214h16.4v4.1h-16.4z"/>
<path d="M50.7 224.5h15.2v4.1h-15.2z"/>
</g>
<g fill="none" stroke="#231f20" stroke-width=".2">
<path d="M100.4 199.5v41.8M108.6 199.5v41.8M117.1 199.5v41.8M125.4 199.5v41.8M154.7 199.3v41.9M161.6 199.3v41.9M168.6 199.3v41.9M175.6 199.3v41.9M182.5 199.3v41.9M57.9 209.2l4.9 4.9M91.9 216.2h41.9M91.9 212.1h41.9"/>
<path d="M91.9 207.9h41.9M91.9 203.8h41.9M147.7 216.1h41.8M147.7 207.7h41.8M59.8 227.7l5.7 5.6M91.9 237.2h41.9M91.9 232.9h41.9M91.9 228.8h41.9M91.9 224.6h41.9M91.9 220.5h41.9M147.7 232.8h41.8M147.7 224.4h41.8"/>
</g>
<g fill="none" stroke="#050100" stroke-width=".2">
<path d="M91.9 199.5h.5M147.7 199.3h.5M91.9 216.2h.5M91.9 212.1h.5M91.9 207.9h.5M91.9 203.8h.5M147.7 216.1h.5M147.7 207.7h.5M91.9 237.2h.5M91.9 232.9h.5M91.9 228.8h.5M91.9 224.6h.5"/>
<path d="M91.9 220.5h.5M147.7 232.8h.5M147.7 224.4h.5M91.9 240.8v.5h.5M100.4 240.8v.5M108.6 240.8v.5M117.1 240.8v.5M125.4 240.8v.5M133.8 240.8v.5M147.7 240.6v.6h.5M154.7 240.6v.6M161.6 240.6v.6"/>
<path d="M168.6 240.6v.6M175.6 240.6v.6M182.5 240.6v.6M189.5 240.6v.6"/>
</g>
<path d="M133.5 202.9l-39.5 36.5M147.7 214.7l7.2 .3a52.7 52.7 0 0 0 12.2-.1 55.3 55.3 0 0 1 11.9 .4 7.6 7.6 0 0 1 5.6 4.5l1.4 2.8 2.8 6.5" fill="none" stroke="#050100" stroke-width=".71"/>
<text font-size="4.9" x="19" y="32.6">TYPICAL PERFORMANCE CHARACTERISTICS</text>
<g font-size="3.9">
<text x="50.2" y="16.3">MP2611 – 2A, 1-CELL SWITCHING CHARGER FOR USB AND ADAPTER POWER</text>
<text x="19" y="38.3">V =5V,</text>
<text x="36" y="38.3">C1=C2=22µF,</text>
<text x="64.2" y="38.3">C4=22µF,</text>
<text x="85.2" y="38.3">C</text>
<text x="93.4" y="38.3">=0.1µF,</text>
<text x="110.5" y="38.3">L=1.5µH,</text>
<text x="130.4" y="38.3">RS1=50mΩ,</text>
<text x="155.9" y="38.3">R</text>
<text x="163.7" y="38.3">=40.2kΩ,</text>
<text x="183.5" y="38.3">Battery</text>
<text x="19.1" y="42.8">Simulator, Unless Otherwise Noted.</text>
</g>
<g font-size="3.6" fill="#231f20">
<text x="34.4" y="46.8">Breakdown Voltage</text>
<text x="91.9" y="46.8">Battery Reverse Current</text>
<text x="146.7" y="46.8">Shutdown Current</text>
<text x="34.4" y="116.6">Charge Full Voltage</text>
<text x="91.9" y="116.6">Charge Current Accuracy</text>
<text x="146.7" y="116.6">USBM Input Current</text>
<text x="34.4" y="120.6">Accuracy vs. VIN</text>
<text x="91.9" y="120.6">vs. VIN</text>
<text x="146.7" y="120.6">Limit Accuracy</text>
<text x="34.4" y="190.7">VREF33 Regulation Accuracy</text>
<text x="91.9" y="190.7">USBM Input Current Limit</text>
<text x="146.7" y="190.7">Case Temperature vs.</text>
<text x="91.9" y="194.7">vs. 1000/RILIM</text>
<text x="146.7" y="194.7">Battery Voltage</text>
</g>
<text font-size="3.5" x="194.9" y="264.5">6</text>
<g font-size="2.8">
<text x="19" y="267.9">12/7/2012</text>
<text x="19" y="264.5">MP2611 Rev. 1.12</text>
<text x="45.4" y="267.9">MPS Proprietary Information. Patent Protected. Unauthorized Photocopy and Duplication Prohibited.</text>
<text x="91.1" y="264.5">www.MonolithicPower.com</text>
<text x="86.4" y="271.1">© 2012 MPS. All Rights Reserved.</text>
</g>
<g font-size="2.7" fill="#231f20">
<text x="34.4" y="50.8">AC/USB Mode</text>
<text x="91.9" y="50.8">AC/USB Mode, V</text>
<text x="114.8" y="50.8">=PGND/Float</text>
<text x="146.7" y="50.8">V</text>
<text x="151.7" y="50.8">=4V (Disabled), AC/USB Mode</text>
<text x="28.5" y="56.7">4000</text>
<text x="87.3" y="56.6">2.0</text>
<text x="143.8" y="56.6">25</text>
<text x="28.5" y="61.8">3500</text>
<text x="87.3" y="64.9">1.6</text>
<text x="87.3" y="60.7">1.8</text>
<text x="143.8" y="64.9">20</text>
<text x="28.5" y="67">3000</text>
<text x="87.3" y="69.1">1.4</text>
<text x="28.5" y="77.5">2000</text>
<text x="28.5" y="72.2">2500</text>
<text x="87.3" y="77.5">1.0</text>
<text x="87.3" y="73.3">1.2</text>
<text x="143.8" y="73.3">15</text>
<text x="28.5" y="82.7">1500</text>
<text x="87.3" y="81.5">0.8</text>
<text x="143.8" y="81.6">10</text>
<text x="28.5" y="87.8">1000</text>
<text x="87.3" y="89.9">0.4</text>
<text x="87.3" y="85.7">0.6</text>
<text x="144.5" y="89.9">5</text>
<text x="30" y="93">500</text>
<text x="87.3" y="94.1">0.2</text>
<text x="32.1" y="98.2">0</text>
<text x="34.2" y="100.8">0</text>
<text x="38.8" y="100.8">1</text>
<text x="43.5" y="100.8">2</text>
<text x="48" y="100.8">3</text>
<text x="52.7" y="100.8">4</text>
<text x="57.4" y="100.8">5</text>
<text x="62" y="100.8">6</text>
<text x="66.6" y="100.8">7</text>
<text x="71.2" y="100.8">8</text>
<text x="75.9" y="100.8">9</text>
<text x="88.6" y="98.2">0</text>
<text x="90.2" y="100.8">1.5</text>
<text x="98.1" y="100.8">2</text>
<text x="104.1" y="100.8">2.5</text>
<text x="112.3" y="100.8">3</text>
<text x="118.1" y="100.8">3.5</text>
<text x="126.2" y="100.8">4</text>
<text x="132" y="100.8">4.5</text>
<text x="144.5" y="98.3">0</text>
<text x="146.5" y="100.8">1 1.5 2 2.5 3 3.5 4 4.5 5 5.5 6 6.5</text>
<text x="43.7" y="104.6">INPUT VOLTAGE(V)</text>
<text x="98.1" y="104.6">BATTERY VOTLAGE (V)</text>
<text x="156" y="104.6">INPUT VOLTAGE (V)</text>
<text x="34.4" y="124.6">AC/USB Mode</text>
<text x="91.9" y="124.6">AC Mode</text>
<text x="146.7" y="124.6">USB Mode</text>
<text x="27.8" y="127.6">0.100</text>
<text x="85.9" y="127.5">0.30</text>
<text x="143.8" y="127.5">30</text>
<text x="27.8" y="132.8">0.075</text>
<text x="85.9" y="134.4">0.20</text>
<text x="143.8" y="133.4">25</text>
<text x="27.8" y="143.2">0.025</text>
<text x="27.8" y="138.1">0.050</text>
<text x="85.9" y="141.4">0.10</text>
<text x="143.8" y="139.4">20</text>
<text x="27.8" y="148.4">0.000</text>
<text x="85.9" y="148.3">0.00</text>
<text x="143.8" y="145.3">15</text>
<text x="26.9" y="153.7">-0.025</text>
<text x="85" y="155.4">-0.10</text>
<text x="143.8" y="151.3">10</text>
<text x="26.9" y="158.9">-0.050</text>
<text x="144.5" y="157.2">5</text>
<text x="26.9" y="164.1">-0.075</text>
<text x="85" y="162.3">-0.20</text>
<text x="144.5" y="163.3">0</text>
<text x="26.9" y="169.3">-0.100</text>
<text x="32.9" y="171.9">4.5</text>
<text x="41.3" y="171.9">4.9</text>
<text x="49.6" y="171.9">5.3</text>
<text x="58" y="171.9">5.7</text>
<text x="66.3" y="171.9">6.1</text>
<text x="74.7" y="171.9">6.5</text>
<text x="85" y="169.3">-0.30</text>
<text x="89.9" y="171.9">4.5</text>
<text x="98.3" y="171.9">4.9</text>
<text x="106.7" y="171.9">5.3</text>
<text x="115" y="171.9">5.7</text>
<text x="123.3" y="171.9">6.1</text>
<text x="131.7" y="171.9">6.5</text>
<text x="144.1" y="169.2">-5</text>
<text x="147" y="171.9">0</text>
<text x="152.9" y="171.9">200</text>
<text x="161.3" y="171.9">400</text>
<text x="169.9" y="171.9">600</text>
<text x="178.3" y="171.9">800</text>
<text x="186.8" y="171.9">1000</text>
<text x="43.7" y="175.6">INPUT VOLTAGE(V)</text>
<text x="100.6" y="175.6">INPUT VOLTAGE(V)</text>
<text x="153" y="175.5">I</text>
<text x="164.4" y="175.5">SET POINT (mA)</text>
<text x="34.4" y="194.7">RS1=50m, AC Mode</text>
<text x="29.3" y="203.2">0.15</text>
<text x="29.3" y="200.2">0.20</text>
<text x="85.1" y="200.1">1000</text>
<text x="91.9" y="198.6">USB Mode</text>
<text x="142.5" y="199.9">100</text>
<text x="146.7" y="198.6">RS1=50m, AC Mode</text>
<text x="29.3" y="209.1">0.05</text>
<text x="29.3" y="206.2">0.10</text>
<text x="86.6" y="208.4">800</text>
<text x="86.6" y="204.3">900</text>
<text x="143.8" y="208.3">80</text>
<text x="28.4" y="215.1">-0.05</text>
<text x="29.3" y="212.2">0.00</text>
<text x="86.6" y="212.7">700</text>
<text x="28.4" y="221.1">-0.15</text>
<text x="28.4" y="218.1">-0.10</text>
<text x="58.1" y="216.7">Battery Float</text>
<text x="86.6" y="221">500</text>
<text x="86.6" y="216.8">600</text>
<text x="143.8" y="216.7">60</text>
<text x="28.4" y="227">-0.25</text>
<text x="28.4" y="224">-0.20</text>
<text x="51.2" y="227.6">V</text>
<text x="58.7" y="227.6">=3.7V</text>
<text x="86.6" y="225.1">400</text>
<text x="143.8" y="225">40</text>
<text x="28.4" y="233">-0.35</text>
<text x="28.4" y="230">-0.30</text>
<text x="86.6" y="233.5">200</text>
<text x="86.6" y="229.4">300</text>
<text x="143.8" y="233.4">20</text>
<text x="28.4" y="239">-0.45</text>
<text x="28.4" y="235.9">-0.40</text>
<text x="86.6" y="237.7">100</text>
<text x="28.4" y="241.9">-0.50</text>
<text x="33" y="244.2">4.5</text>
<text x="43.4" y="244.2">5.0</text>
<text x="53.9" y="244.2">5.5</text>
<text x="64.3" y="244.2">6.0</text>
<text x="74.7" y="244.2">6.5</text>
<text x="83.6" y="242.3" transform="rotate(-90 83.6 242.3)">USB INPUT CURRENT LIMIT (mA)</text>
<text x="88.6" y="241.8">0</text>
<text x="91.2" y="244.2">0</text>
<text x="99.6" y="244.2">5</text>
<text x="107" y="244.2">10</text>
<text x="115.4" y="244.2">15</text>
<text x="123.7" y="244.2">20</text>
<text x="132.1" y="244.2">25</text>
<text x="144.5" y="241.8">0</text>
<text x="145.7" y="244.2">3.0</text>
<text x="152.7" y="244.2">3.2</text>
<text x="159.7" y="244.2">3.4</text>
<text x="166.6" y="244.2">3.6</text>
<text x="173.6" y="244.2">3.8</text>
<text x="180.6" y="244.2">4.0</text>
<text x="187.5" y="244.2">4.2</text>
<text x="43.7" y="248.1">INPUT VOLTAGE(V)</text>
<text x="154" y="248.1">BATTERY VOLTAGE (V)</text>
</g>
<g font-size="2.5">
<text x="21.6" y="38.9">IN</text>
<text x="88" y="38.9">TMR</text>
<text x="158.7" y="38.9">ILIM</text>
</g>
<g font-size="2.3" fill="#231f20">
<text x="112.4" y="51.4">IN</text>
<text x="148.5" y="51.4">EN</text>
<text x="153.8" y="176.1">USB_LIM</text>
<text x="52.9" y="228.3">BATT</text>
</g>
</svg>
